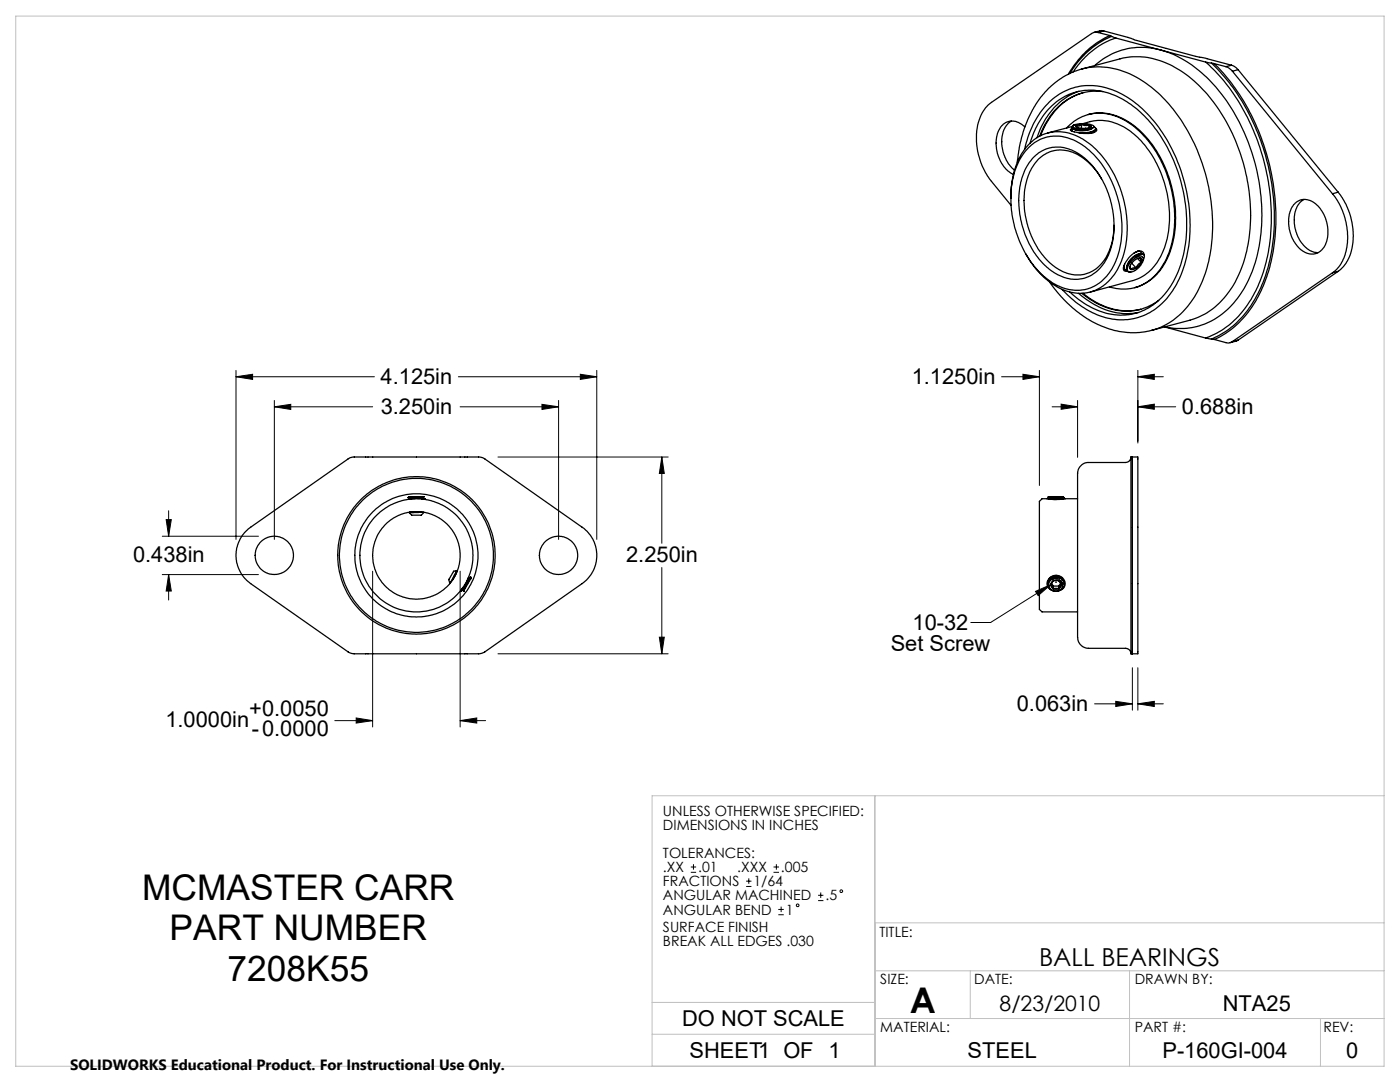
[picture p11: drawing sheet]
<svg xmlns="http://www.w3.org/2000/svg" width="279mm" height="216mm" viewBox="0 0 279 216" stroke-linecap="round" stroke-linejoin="round" font-family="sans-serif">
<g fill="none" stroke="#000" stroke-width=".25">
<path d="M215.3 18.2a13.5 13.5 0 0 0-8.3 9l-.1 .3M215.9 13.8a17.1 17.1 0 0 0-11.1 10.8l-.1 .3a27 27 0 0 0-1.7 7.5M215.9 13.8a15.8 15.8 0 0 1 13.9 3.6 35 35 0 0 1 11.7 21.3 30.3 30.3 0 0 1-3.1 20.6 14.7 14.7 0 0 1-8.5 6.6M215.9 13.8l7.6-2.1a15.2 15.2 0 0 1 12.9 2.9 33.1 33.1 0 0 1 11.7 18 33.8 33.8 0 0 1-.6 21.6 15.7 15.7 0 0 1-10 9.7l-7.6 2M216.1 18.5a12.7 12.7 0 0 0-8 7.6l-.4 1M218.5 13.1a14.4 14.4 0 0 1 17.3-1.4 31.6 31.6 0 0 1 13 16 37.4 37.4 0 0 1 1.1 26.6 17.2 17.2 0 0 1-10 10.5 13.5 13.5 0 0 1-7.5 .4M219.1 6.5l-.5-.1-.7 .2-20 13.8a8.9 8.9 0 0 0-3 7.9l.5 2.9a13.9 13.9 0 0 0 2.5 5l3.9 4.8M219.1 6.5l2.4 .6M220.1 18.3a11.5 11.5 0 0 0-11.6 6.6l-1 2.3M220.3 6.2l18.4 5.1 1.9 .3 5.2 1.4M220.3 6.2l-.5-.1-1.5 .4M220.3 6.2l-1.2 .3"/>
<path d="M221.5 7.1l.4 .2M221.5 7.1a18 18 0 0 0-8.3 7.7M221.9 7.3l.8 .3M221.9 7.3a17.9 17.9 0 0 0-8.4 7.3M222.7 7.6a16.8 16.8 0 0 0-8.5 6.8M222.7 7.6l17.9 4.8M240.6 12.4a40.4 40.4 0 0 1 12 21 38.5 38.5 0 0 1-1.6 23.8 18.4 18.4 0 0 1-10.4 10.3M240.6 12.4l1.2 .2M241.8 12.6a42.8 42.8 0 0 1 12.2 26 34.6 34.6 0 0 1-3.7 21.3 17.7 17.7 0 0 1-8.5 7.8M241.8 12.6l.5 .1M242.3 12.7a43.6 43.6 0 0 1 12.2 28 32.8 32.8 0 0 1-4.8 20.8 17.5 17.5 0 0 1-7.4 6.2M242.3 12.7l2.4 .6"/>
<path d="M244.7 13.3l.7 .4 .6 .5M245.8 13l.6 .3 .7 .6M245.8 13l-1.1 .3M246 14.2l19.9 24.5M247.1 13.9l-1.1 .3M247.1 13.9l20 24.4M201.8 39.6a14.4 14.4 0 0 1 4.5-11.7 8.6 8.6 0 0 1 10.6 .4 21.4 21.4 0 0 1 8 16.4 15 15 0 0 1-3.8 11.5 8.3 8.3 0 0 1-10.7 .7 17.3 17.3 0 0 1-5.7-6.2M201.9 24.2a5 5 0 0 0-1.8 5.5l.6 1.8a6.7 6.7 0 0 0 1.8 2.5M204.5 29.8a16.9 16.9 0 0 1 7.4-11.3 12.7 12.7 0 0 1 13.6 1.2 29.4 29.4 0 0 1 11.2 17.9 27.5 27.5 0 0 1-2.1 19.6 12.4 12.4 0 0 1-11.3 6.6 17.3 17.3 0 0 1-11.4-6.1M204.5 25.3l-.1-.1a3.1 3.1 0 0 0-3.1-.9 3.1 3.1 0 0 0-2.3 2.4l-.2 1.5v.9a6.6 6.6 0 0 0 3.4 5.7M205.4 29.3a8 8 0 0 1 10.3-.6 19.7 19.7 0 0 1 8 14 16.2 16.2 0 0 1-2.8 12.4 8 8 0 0 1-11.2 1.1 19.9 19.9 0 0 1-7.8-14.2 16.5 16.5 0 0 1 2.7-11.8zM205.6 28.6a14.4 14.4 0 0 1 8.5-10 13.1 13.1 0 0 1 12.3 2.8 29.8 29.8 0 0 1 10.2 19.3 24.8 24.8 0 0 1-3.1 16.6 11.6 11.6 0 0 1-16.2 3.8l-2-1.3-1.8-1.5"/>
<path d="M206.1 31.6a7 7 0 0 1 9.4-.8 17.7 17.7 0 0 1 6.8 15 10.8 10.8 0 0 1-4.5 9.1 7.3 7.3 0 0 1-8.1-1 17.9 17.9 0 0 1-5.2-19.8l.8-1.5zM212.9 25.5a8.9 8.9 0 0 1 11.5-1.5 21.5 21.5 0 0 1 9.4 14 21.3 21.3 0 0 1-1.4 14.4 9.1 9.1 0 0 1-10.3 5l-.7-.1M213.8 26.1h.1M213.9 25.3v.1a2.9 2.9 0 0 0 2.5 .5l1.2-.2 .6-.3M213.9 25.3l-4.8 1.2M214.2 25l-.3 .3M214.2 25h.1M214.2 25l1-.3h1.5a1.65 1.65 0 0 1 1.6 .6l-.1 .1M214.2 25a.32 .32 0 0 0-.1 .4 .32 .32 0 0 0 .5 .1l1.8 .3 1.8-.4M214.3 25.7l-.4 .2v.2M214.3 25.8h.1M214.8 25.1a.33 .33 0 0 0 .1 .4 .33 .33 0 0 0 .3 0l1.3 .1 1.2-.3"/>
<path d="M214.8 25.1l.1 .3M215.8 24.8l-1 .3M215.8 24.8l1.5 .1M215.8 24.8l-.5 .4-.5-.1M215.8 24.8l.6 .2 .9-.1M215.8 24.8v.8M216 24.7l1.6-.4a10.3 10.3 0 0 1 9.7 3.4 22.4 22.4 0 0 1 5.1 21.7 9.6 9.6 0 0 1-6.3 6.6l-8.5 2.3M217.2 22.9a10.7 10.7 0 0 1 9.9 2.8 24.2 24.2 0 0 1 6.4 24.5 10.5 10.5 0 0 1-7.1 7.2M217.3 24.9l.4 .1v.3M217.3 24.9l.2 .4h.2M217.3 24.9v.6M217.7 25.3h.1"/>
<path d="M218 25.5a4.9 4.9 0 0 1-4 .1l-.4 .3a4.5 4.5 0 0 0 3.1 .7l1.4-.1 .6-.3 .2-.3-.3-.4M218.1 25.5a4 4 0 0 1-3.8 .3M218.1 26.3l-.5 .3M218.2 26.2l-1.1 .4M218.3 25.3l.4 .3a1.6 1.6 0 0 1-1.7 .8l-1.6 .1M218.3 26.1v.3M218.7 25.7v.1a2.06 2.06 0 0 1-1.9 .8h-.7M219.9 35.7a10.7 10.7 0 0 0-7.7-5.7 6.8 6.8 0 0 0-6.8 4.7 17 17 0 0 0 5.2 18.6 6.6 6.6 0 0 0 8.9-.4 11.6 11.6 0 0 0 2.8-8M260.2 39.8a4.8 4.8 0 0 0-1.8 5.1l.4 1.6a5.1 5.1 0 0 0 4.3 3.9M265.9 38.7l.3 .3a13.4 13.4 0 0 1 1.7 13.1 6.1 6.1 0 0 1-2 2.3M267.1 38.3l.8 1.1 .8 1.7a12.2 12.2 0 0 1-.1 11.5l-1.5 1.6M267.1 38.3l-1.2 .4"/>
<path d="M209.4 56.2l1.7 2.3a20.4 20.4 0 0 0 14.5 7.9 15.4 15.4 0 0 0 4.3-.5M215.2 58.5a14.2 14.2 0 0 0 11.2 4l.8-.1M215.9 58.5a13.7 13.7 0 0 0 10.8 3.4l2.3-.7 2.2-1.3M216.1 58.5a13 13 0 0 0 11.6 3.2M224.3 53.1l.2 .8M224.4 52.7v1l.5 .4M225.5 53.2l.2 .6M225.8 52.1a2.09 2.09 0 0 1 2.2-.9 1.93 1.93 0 0 1-.9 2.3 1.87 1.87 0 0 1-1.9 .7 1.65 1.65 0 0 1 .6-2.1zM225.8 52.5l1 1M226.8 50.9a3.3 3.3 0 0 0-1.9 3l.2 .3 .6 .1M226.8 53.5l-.6 .3h-.5M226.8 53.5h-.7l-.4 .3"/>
<path d="M226.8 50.9l-1 .8-.6 .7M227 51.6l.8 .8M227.2 50.7a3.5 3.5 0 0 0-2.3 2.3M227.3 50.1l-.3 .1M227.3 50.1l.4 .2 .1 .3M227.3 50.1l-1.1 .5M227.3 51.5h.4M227.7 51.5l-.9 .1-1.1 1.2a.65 .65 0 0 0 0 1M227.7 51.5a.57 .57 0 0 1 .1 .9M227.7 51.5l-.1 .4 .2 .5M227.8 52.4l-.4 .6-.6 .5M227.8 52.4l-.6 .3-.4 .8"/>
<path d="M228 50.7l-1.2 .6M228 50.7l.4 .4-.3 .8M228 50.7h-.7l-.5 .2M228.2 50.7l-.6-.1-.8 .3M228.2 50.7v.1M228.4 50.9a.95 .95 0 0 0-.6-.8 .95 .95 0 0 0-1.1 .2 5.1 5.1 0 0 0-2.5 3.4 .53 .53 0 0 0 .8 .4M258.5 40.5a3.2 3.2 0 0 1 4.7 .8l.3 .3a7 7 0 0 1 .5 8 3.1 3.1 0 0 1-4.8-.1l-.2-.3a7.1 7.1 0 0 1-.9-8.3zM265.9 54.4l-19.9 13.8M267.1 54.2l-1.2 .2M267.1 54.2l-20 13.7M232.4 65.2l8.2 2.3M240.6 67.5l1.2 .2"/>
<path d="M241.8 67.7h.5M242.3 67.7l2.7 .7 1-.2M247.1 67.9l-1.6 .5M247.1 67.9l-1.1 .3M81.5 99.3l.3 .2M81.5 99.3h.1M81.7 99.1l-.1 .1M81.7 99.1h2.9M81.7 99.1l-.2 .2M81.8 99.6h-.1M81.8 99.5v.1M84.4 99.3l.4 .2-.7 .1"/>
<path d="M84.4 99.2v.1M84.4 99.3l-2.6 .3M84.6 99.1l-.2 .2-2.6 .2M84.6 99.1l-3.1 .2M84.8 99.6h-.3M84.8 99.6l-.1 .1M84.8 99.5v.1M209.2 99.2l.2 .2M209.4 99.4h.1M211.3 99.1l-2.1 .1M211.3 99.1h.8M211.3 99.1h-2l-.1 .1"/>
<path d="M212.1 99.2l-2.5 .2-.4 .2M212.1 99.2l.3 .2M212.1 99.1h.1M212.1 99.1v.1M212.1 99.1l-2.7 .3M212.4 99.4l-.2 .2M212.4 99.4l-3 .2M212.4 99.4l-2.7 .2M212.4 99.4h.1M215.1 99.5h-2.5a9.4 9.4 0 0 1-3.6 0h-1l-.6 .5v21.6l.6 .5h7.1M225.7 91.2l-.1 .4a1.13 1.13 0 0 1-1 .7h-7.4a2.45 2.45 0 0 0-2.1 3.1v31.9a2.17 2.17 0 0 0 2.1 2.1h7.6a1.04 1.04 0 0 1 .9 1.1M225.7 91.2h.3"/>
<path d="M225.7 91.2v39.3M226 91.2h1.1v39.3h-1.1M226 91.2v39.3M48.8 106.3l1.2-1.1 20-13.9 .4-.1h25.4l.9 .3 19.8 13.9 1 1a6.9 6.9 0 0 1-1.3 10.1l-19.4 13.6-.7 .3-25.6 .1-.9-.3-19.6-13.7-1-.9a6.8 6.8 0 0 1-.2-9.3zM81.7 102.2h.1M81.8 102.3h-.1M81.8 102.2v.1M83.2 102.1l-1.4 .1M83.8 102.1l-2 .2M84.5 102.2l-2.8 .1M84.6 102.2l-.5 .6h-1.9l-.5-.5M91.1 113.8v.1"/>
<path d="M91.1 113.9l.1 .1M91.1 113.8l-1.2 2.5M91.1 113.9l-.8 1.8M91.1 113.8l-.6 .2-.9 1.6 .2 .9M91.2 114l-.6 1.3M91.3 113.9l-.1 .1M92 117.9h.1M92 117.8v.1M92.1 117.6l-.1 .3M92.3 117.3l-.2 .6M92.4 117.7l-.3 .2M92.4 117.7h.1"/>
<path d="M92.5 117.7v.3M92.5 118h.1M93.5 115.2v.1M93.5 115.3l.1 .1M93.5 115.3l-1.1 2.4M93.6 115.4l-1.1 2.3M93.9 115.3l-1.4 2.7M93.9 115.1l-.3 .3M93.9 115.1v.2M93.9 115.1h.1M93.9 115.5l-1.4 2.5M93.9 115.1l.1 .2"/>
<path d="M94 115.3l-.1 .2M209.1 116.4h.1M209.7 116.7l.2 .5 .3 .3M209.7 116.7l.5 .8M209.9 116.4l.3 .5M210.2 115.5l-.2 .1a1.29 1.29 0 0 0-.6 1.7 1.29 1.29 0 0 0 1.7 .6h.2M210.2 115.5h.9l.6 .4M210.2 115.3l.7-.2 .6 .2M210.2 115.3a1.59 1.59 0 0 1 2.2 1.3M210.2 115.3a1.43 1.43 0 0 0-.9 1.9 1.43 1.43 0 0 0 2 .7M210.2 115.9l.3-.1 .8 .1M210.2 115.9l-.4 .3-.1 .5"/>
<path d="M210.2 117.5l.3 .1 .8-.1M210.2 115.9l-.5 .8M210.2 115.9h1.1M210.2 117.5h1.1M210.2 116.9v.6M210.2 116.9h1.1M210.4 117.9a1.58 1.58 0 0 1-1.4-1.7 1.58 1.58 0 0 1 1.7-1.4 1.6 1.6 0 0 1 1.9 1.4 1.6 1.6 0 0 1-1.6 1.8M210.7 116.2h.1M211.2 114.9l.6 .4 .3 .4M211.2 114.9a1.65 1.65 0 0 0-2.1 1.5M211.2 114.9a1.59 1.59 0 0 0-1.6 .5 1.59 1.59 0 0 0-.4 1.6M211.3 115.9l.4 .3 .1 .5"/>
<path d="M211.3 115.9l.5 .8M211.3 116.9v.6M211.5 115.3a1.3 1.3 0 0 1 .9 1.2 1.3 1.3 0 0 1-.9 1.3M211.5 115.3h-.6l-.7 .2M211.7 115.9l.2 .3 .2 .5M211.7 115.9l.3 .4 .1 .3M211.7 116.4l-.4 .5M211.8 116.7v.3l-.5 .5M211.8 116.7l-.5 .8M212.1 116.6v.1M212.1 116.7l-.1 .5-.2 .3-.5 .4M225.7 130.5h.3"/>
<circle cx="54.7" cy="110.8" r="3.8"/>
<circle cx="83.1" cy="110.8" r="15.7"/>
<circle cx="83.1" cy="110.8" r="15.4"/>
<circle cx="83.1" cy="110.8" r="12.3"/>
<circle cx="83.1" cy="110.8" r="8.7"/>
<circle cx="83.1" cy="110.8" r="11.3"/>
<circle cx="111.5" cy="110.8" r="3.8"/>
</g>
<g fill="none" stroke="#000" stroke-width=".2">
<path d="M47.1 75.2l3.3-.5v1zM47.1 73.9v33.7M47.1 75.2h27.6M54.8 79.9v27.7M91.5 75.2h27.6M111.5 79.9v27.7M115.8 74.7l3.3 .5-3.3 .5zM119.1 73.9v33.7M199.9 75.2h7.5M204.2 74.7l3.2 .5-3.2 .5zM207.4 73.9v23M215.1 79.9v11.4"/>
<path d="M227.1 75.2l3.3-.5v1zM227.1 75.2h5.1M227.1 73.9v14.5M54.8 81.2l3.2-.5v1zM54.8 81.2h19.6M91.8 81.2h19.7M99.4 91.2h33.9M108.2 80.7l3.3 .5-3.3 .5zM132.1 91.2l.5 3.3h-1zM132.1 91.2v17.2M210 81.2h5.1M211.8 80.6l3.3 .6-3.3 .5z"/>
<path d="M227.1 81.2l3.3-.6v1.1zM227.1 81.2h7.5M32.4 107h19.2M32.4 114.7h19.2M33.2 103.7h1l-.5 3.3zM33.7 114.7l.5 3.2h-1zM33.7 101.9v5.1M33.7 114.7v5M74.4 114v31.1M91.8 114v31.1M132.1 113.2v17.3M206.7 118l3-1.3-2.5 2.2z"/>
<path d="M209.7 116.7l-12 7.5h-4M99.4 130.5h33.9M131.6 127.1h1l-.5 3.4zM222.7 139.9l3.3 .5-3.3 .6zM226 133.2v8.5M227.1 133.2v8.5M66.8 143.8h7.6M71.1 143.3l3.3 .5-3.3 .5zM91.8 143.8l3.3-.5v1zM91.8 143.8h5.1M218.4 140.4h7.6M227.1 140.4l3.3-.5v1.1z"/>
<path d="M227.1 140.4h5.1M137.9 174.1h1M137.9 173h1M138.4 172.4v1.1M148.9 176.9h1.1M148.9 175.8h1.1M149.4 175.3v1.1M154.4 174.1h1.1M154.4 173h1.1M154.9 172.4v1.1M163.3 179.7h1M163.3 178.6h1"/>
<path d="M163.8 178.1v1.1M155.3 182.5h1.1M155.3 181.5h1.1M155.9 180.9v1.1"/>
<circle cx="167.9" cy="177.8" r=".27"/>
<circle cx="159.2" cy="180.6" r=".27"/>
</g>
<path d="M3.1 3.2h273.1v209.6h-273.1zM174.6 158.8v54M276.2 158.8h-146.1v54M174.6 193.7h101.6M174.6 184.2h101.6M193.6 193.7v9.5M225.4 193.7v19.1M130.1 200h44.5M130.1 206.4h44.5M174.6 203.2h101.6M263.5 203.2v9.6" fill="none" stroke="#c0c0c0" stroke-width=".2"/>
<path d="M33.2 103.7h1l-.5 3.3zM33.7 114.7l.5 3.2h-1zM132.1 91.2l.5 3.3h-1zM131.6 127.1h1l-.5 3.4zM54.8 81.2l3.2-.5v1zM108.2 80.7l3.3 .5-3.3 .5zM47.1 75.2l3.3-.5v1zM115.8 74.7l3.3 .5-3.3 .5zM91.8 143.8l3.3-.5v1zM71.1 143.3l3.3 .5-3.3 .5zM227.1 75.2l3.3-.5v1zM204.2 74.7l3.2 .5-3.2 .5zM222.7 139.9l3.3 .5-3.3 .6zM227.1 140.4l3.3-.5v1.1zM211.8 80.6l3.3 .6-3.3 .5zM227.1 81.2l3.3-.6v1.1zM206.7 118l3-1.3-2.5 2.2z" fill="#000"/>
<g font-size="7.1">
<text x="28.4" y="179.6">MCMASTER CARR</text>
<text x="33.9" y="187.6">PART NUMBER</text>
<text x="45.4" y="195.7">7208K55</text>
<text x="181.6" y="202">A</text>
</g>
<text font-size="4.9" x="207.4" y="192.8">BALL BEARINGS</text>
<g font-size="4.4">
<text x="76" y="76.6">4.125in</text>
<text x="181.9" y="76.6">1.1250in</text>
<text x="76" y="82.6">3.250in</text>
<text x="235.9" y="82.6">0.688in</text>
<text x="26.6" y="112.2">0.438in</text>
<text x="125" y="112.2">2.250in</text>
<text x="182.1" y="125.7">10-32</text>
<text x="177.8" y="129.9">Set Screw</text>
<text x="49.7" y="142.8">+0.0050</text>
<text x="202.9" y="141.9">0.063in</text>
<text x="33" y="145.1">1.0000in</text>
<text x="50.3" y="146.9">-0.0000</text>
<text x="244" y="201.6">NTA25</text>
<text x="136.1" y="204.6">DO NOT SCALE</text>
<text x="137.6" y="211.1">SHEET1 OF 1</text>
<text x="193.1" y="211.2">STEEL</text>
<text x="232" y="211.2">P-160GI-004</text>
<text x="268.7" y="211.2">0</text>
</g>
<text font-size="4.2" x="199.5" y="201.7">8/23/2010</text>
<text font-size="3" x="14" y="213.5">SOLIDWORKS Educational Product. For Instructional Use Only.</text>
<g font-size="2.8">
<text x="132.3" y="162.7">UNLESS OTHERWISE SPECIFIED:</text>
<text x="132.3" y="165.6">DIMENSIONS IN INCHES</text>
<text x="132.3" y="171.2">TOLERANCES:</text>
<text x="132.3" y="174">.XX</text>
<text x="132.3" y="176.9">FRACTIONS</text>
<text x="132.3" y="179.7">ANGULAR MACHINED</text>
<text x="139.3" y="174">.01</text>
<text x="147.1" y="174">.XXX</text>
<text x="150.4" y="176.9">1/64</text>
<text x="155.9" y="174">.005</text>
<text x="164.7" y="179.7">.5</text>
<text x="132.3" y="182.5">ANGULAR BEND</text>
<text x="132.3" y="186">SURFACE FINISH</text>
<text x="156.8" y="182.5">1</text>
<text x="132.3" y="188.8">BREAK ALL EDGES .030</text>
<text x="175.5" y="186.9">TITLE:</text>
<text x="175.7" y="196.4">SIZE:</text>
<text x="194.4" y="196.4">DATE:</text>
<text x="226.5" y="196.4">DRAWN BY:</text>
<text x="175.7" y="206">MATERIAL:</text>
<text x="226.5" y="206">PART #:</text>
<text x="264.1" y="206">REV:</text>
</g>
</svg>
